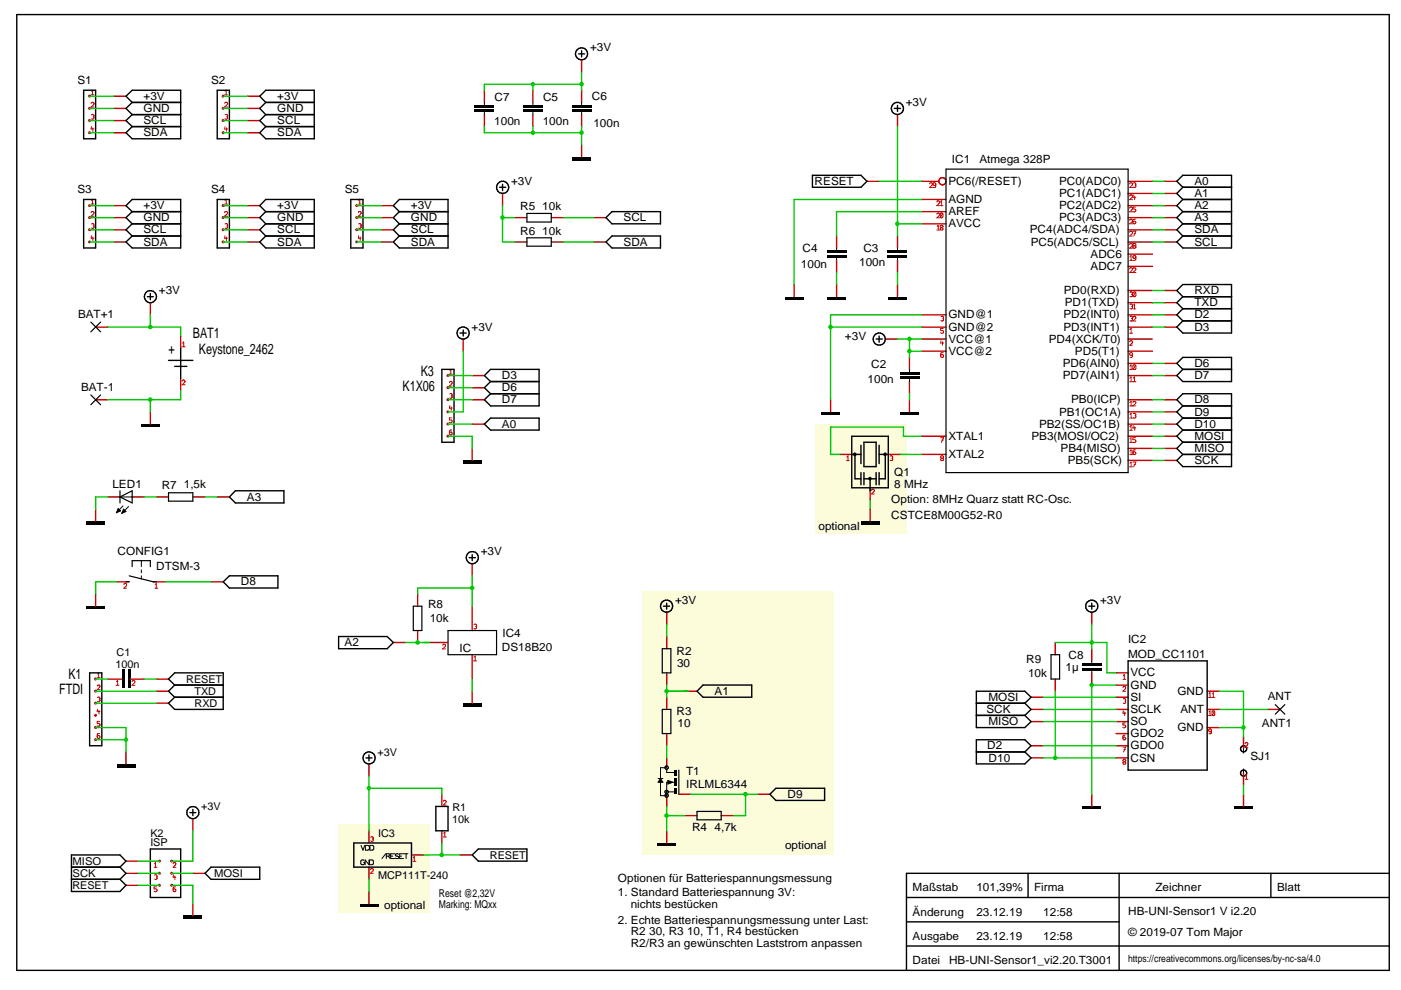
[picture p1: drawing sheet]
<svg xmlns="http://www.w3.org/2000/svg" width="297mm" height="210mm" viewBox="0 0 297 210" stroke-linecap="round" stroke-linejoin="round" font-family="sans-serif">
<g fill="#fcfcdb">
<path d="M136.2 125.3h40.5v56h-40.5z" fill-rule="evenodd"/>
<path d="M172.9 89.9h19.3v23.2h-19.3z" fill-rule="evenodd"/>
<path d="M71.8 174.8h19.3v18.7h-19.3z" fill-rule="evenodd"/>
</g>
<g fill="none" stroke="#000001" stroke-width=".3">
<circle cx="263.7" cy="158.8" r=".64"/>
<circle cx="263.7" cy="163.9" r=".65"/>
</g>
<path d="M263.6 156.2v2.5M263.6 163.9v2.6" fill="none" stroke="#c80000" stroke-width=".3"/>
<path d="M264 157.7l.2-.3 .3 .1v.4l-.5 .6h.6M264 165.2h.6M264 164.5l.3-.3v1" fill="none" stroke="#c80000" stroke-width=".21"/>
<path d="M263.6 158.7v1M263.6 163v.9" fill="none" stroke="#000001" stroke-width=".21"/>
<circle cx="95" cy="92.5" r=".32" fill="#c80000"/>
<path d="M95.8 91.2h-.3l-.2 .2 .1 .7h.4l.1-.2-.2-.3-.4 .3" fill="none" stroke="#c80000" stroke-width=".21"/>
<circle cx="95" cy="89.9" r=".32" fill="#c80000"/>
<path d="M95.8 88.6h-.5v.4h.4l.2 .3-.2 .3-.4-.1" fill="none" stroke="#c80000" stroke-width=".21"/>
<circle cx="95" cy="87.3" r=".32" fill="#c80000"/>
<path d="M95.4 86l-.1 .5h.6M95.7 86.3v.7" fill="none" stroke="#c80000" stroke-width=".21"/>
<circle cx="95" cy="84.7" r=".32" fill="#c80000"/>
<path d="M95.4 83.5h.4v.4M95.8 83.9h.1M95.8 83.9v.5h-.4" fill="none" stroke="#c80000" stroke-width=".21"/>
<circle cx="95" cy="82.2" r=".32" fill="#c80000"/>
<path d="M95.3 81.1l.2-.2h.3v.5l-.5 .5h.6" fill="none" stroke="#c80000" stroke-width=".21"/>
<circle cx="95" cy="79.6" r=".32" fill="#c80000"/>
<path d="M95.3 79.3h.6M95.4 78.6l.2-.3v1" fill="none" stroke="#c80000" stroke-width=".21"/>
<path d="M93.7 78.3h2.6v15.5h-2.6zM102.7 89.9l1.3-1.3h10.3v2.6h-10.3zM104 80.9l-1.3-1.3 1.3-1.3h10.3v7.8h-10.3l-1.3-1.3 1.3-1.3M104 83.5h10.3M104 80.9l-1.3 1.3 1.3 1.3M104 80.9h10.3" fill="none" stroke="#000001" stroke-width=".3"/>
<path d="M100.1 79.6h2.6M100.1 89.9h2.6M100.1 84.8h2.6M100.1 82.2h2.6" fill="none" stroke="#c80000" stroke-width=".3"/>
<path d="M98.2 97.6h3.9v.7h-3.9z" fill-rule="evenodd" fill="#000001"/>
<path d="M98.2 71.9v2.6M100.1 95.1v2.5" fill="none" stroke="#c80000" stroke-width=".3"/>
<g fill="none" stroke="#000001" stroke-width=".3">
<path d="M97.5 70.6h1.3M98.2 70v1.2"/>
<circle cx="98.2" cy="70.6" r="1.29"/>
</g>
<g fill="#000001">
<path d="M100.6 23.2h4.2v.5h-4.2z" fill-rule="evenodd"/>
<path d="M100.6 22.2h4.2v.5h-4.2z" fill-rule="evenodd"/>
</g>
<path d="M102.7 19.1v2.6M102.7 24.3v2.5M80.8 51.3h2.6M80.8 48.7h2.6M80.8 46.1h2.6M80.8 43.6h2.6M38.3 71.2v2.6M38.3 80.3v2.5" fill="none" stroke="#c80000" stroke-width=".3"/>
<path d="M102.7 21.7v.5M102.7 23.7v.6" fill="none" stroke="#000001" stroke-width=".21"/>
<path d="M38.6 73.5h.6M38.7 72.8l.2-.3v1M38.6 80.8a.32 .32 0 0 1 .4-.2 .32 .32 0 0 1 .2 .3l-.6 .7h.6" fill="none" stroke="#c80000" stroke-width=".21"/>
<path d="M84.7 44.9l-1.3-1.3 1.3-1.3h10.3v10.3h-10.3l-1.3-1.3 1.3-1.3M84.7 50h10.3M84.7 47.5l-1.3 1.2 1.3 1.3M84.7 47.5h10.3M84.7 44.9l-1.3 1.2 1.3 1.4M84.7 44.9h10.3M35.7 76.4h5.2M37 77.7h2.6M38.3 73.8v6.5" fill="none" stroke="#000001" stroke-width=".3"/>
<circle cx="75.6" cy="51.3" r=".32" fill="#c80000"/>
<path d="M76 50v.5h.6M76.4 50.2v.8" fill="none" stroke="#c80000" stroke-width=".21"/>
<circle cx="75.6" cy="48.7" r=".32" fill="#c80000"/>
<path d="M76 47.5h.5v.4M76.4 47.9h.1M76.5 47.9v.4h-.5" fill="none" stroke="#c80000" stroke-width=".21"/>
<circle cx="75.6" cy="46.1" r=".32" fill="#c80000"/>
<path d="M76 45.1l.2-.3 .3 .1v.4l-.5 .5h.6" fill="none" stroke="#c80000" stroke-width=".21"/>
<circle cx="75.6" cy="43.6" r=".32" fill="#c80000"/>
<path d="M76 43.3h.6M76 42.5l.3-.3v1.1" fill="none" stroke="#c80000" stroke-width=".21"/>
<g fill="none" stroke="#000001" stroke-width=".3">
<path d="M74.4 42.3h2.6v10.3h-2.6zM31.2 62.9h1.3M31.9 62.2v1.3"/>
<circle cx="31.9" cy="62.9" r="1.3"/>
</g>
<path d="M31.9 64.2v2.6" fill="none" stroke="#c80000" stroke-width=".3"/>
<path d="M30 89.9h3.8v.7h-3.8z" fill-rule="evenodd" fill="#000001"/>
<path d="M20.3 69.3h2.6M20.3 84.8h2.6M31.9 87.3v2.6M78.2 162v2.5M78.2 176.1v2.6M78.2 183.9v2.5M87.2 181.3h2.6" fill="none" stroke="#c80000" stroke-width=".3"/>
<path d="M19.3 68.3l2 2.1M21.3 68.3l-2 2.1M19.3 83.7l2 2.1M21.3 83.7l-2 2.1" fill="none" stroke="#000001" stroke-width=".25"/>
<path d="M78.6 177.5a.32 .32 0 0 1 .4-.1 .32 .32 0 0 1 .2 .4l-.1 .1M79 177.9h.1M79.1 177.9l.1 .2a.33 .33 0 0 1-.6 .2M78.5 184.4a.32 .32 0 0 1 .4-.3 .32 .32 0 0 1 .3 .4l-.7 .7h.7M87.5 182.6h.7M87.6 181.9l.2-.3v1" fill="none" stroke="#c80000" stroke-width=".21"/>
<g fill="none" stroke="#000001" stroke-width=".21">
<path d="M76.5 179.2l.5 1.1 .3-1.1M77.5 179.2l.7 .1 .1 .2-.1 .7-.7 .1zM78.4 179.2h.5l.3 .3-.1 .7-.7 .1zM77.2 182.4a.44 .44 0 0 0-.7 .2v.5a.42 .42 0 0 0 .5 .2 .42 .42 0 0 0 .3-.5h-.2M78.2 182.3v1l-.8-1v1M78.4 182.3l.7 .1v.9h-.7zM81.8 181l-.8 1M81.9 181.5h.5l.3-.2-.3-.3h-.5v1M82.3 181.5l.4 .5M82.8 181.5h.5M83.7 181h-.9v1h.9M84.5 181.1a.44 .44 0 0 0-.7 .2l.8 .5-.3 .2-.5-.1"/>
<path d="M84.7 181.5h.4M85.6 181h-.9v1h.9M85.7 181h.8M86.1 181v1"/>
</g>
<g fill="none" stroke="#000001" stroke-width=".3">
<path d="M75 178.7h12.2v5.2h-12.2zM77.6 160.7h1.3M78.2 160.1v1.2"/>
<circle cx="78.2" cy="160.7" r="1.29"/>
</g>
<path d="M76.3 191.6h3.9v.6h-3.9z" fill-rule="evenodd" fill="#000001"/>
<path d="M40.9 173.6v2.5M93.7 168.4v2.6M93.7 176.1v2.6M26.7 185.2h2.6M26.7 182.6h2.6M26.7 187.7h2.6M40.9 185.2h2.6M78.2 189v2.6M97.5 181.3h2.6" fill="none" stroke="#c80000" stroke-width=".3"/>
<g fill="none" stroke="#000001" stroke-width=".3">
<path d="M40.3 172.3h1.2M40.9 171.6v1.3M92.4 171h2.6v5.1h-2.6zM15.2 183.9h10.2M15.2 186.4h10.2M25.4 183.9l1.3 1.3-1.3 1.2M25.4 183.9l1.3-1.3-1.3-1.3h-10.2v7.7h10.2l1.3-1.3-1.3-1.3M44.7 183.9h10.4v2.5h-10.4l-1.2-1.2zM100.1 181.3l1.3-1.3h10.3v2.6h-10.3z"/>
<circle cx="40.9" cy="172.3" r="1.3"/>
</g>
<path d="M94 169.9a.32 .32 0 0 1 .3-.2 .32 .32 0 0 1 .3 .3l-.6 .7h.6M94 177.5h.6M94.1 176.7l.2-.3v1.1" fill="none" stroke="#c80000" stroke-width=".21"/>
<path d="M38.9 194.1h3.9v.7h-3.9z" fill-rule="evenodd" fill="#000001"/>
<path d="M40.9 191.6v2.5" fill="none" stroke="#c80000" stroke-width=".3"/>
<circle cx="33.8" cy="182.6" r=".32" fill="#c80000"/>
<path d="M32.7 183.9h.6M32.8 183.1l.2-.2v1" fill="none" stroke="#c80000" stroke-width=".21"/>
<circle cx="36.4" cy="187.7" r=".32" fill="#c80000"/>
<path d="M37.2 188h-.3l-.2 .3 .1 .7h.4l.1-.3-.2-.2-.4 .2" fill="none" stroke="#c80000" stroke-width=".21"/>
<circle cx="33.8" cy="187.7" r=".32" fill="#c80000"/>
<path d="M33.2 188h-.5v.5l.5 .1 .1 .2a.39 .39 0 0 1-.6 .2" fill="none" stroke="#c80000" stroke-width=".21"/>
<circle cx="36.4" cy="185.2" r=".32" fill="#c80000"/>
<path d="M36.8 185.5l-.1 .5h.6M37.1 185.7v.8" fill="none" stroke="#c80000" stroke-width=".21"/>
<circle cx="33.8" cy="185.2" r=".32" fill="#c80000"/>
<path d="M32.8 185.5a.32 .32 0 0 1 .3 0 .32 .32 0 0 1 .2 .3l-.1 .2M33.1 186h.1M33.2 186l.1 .2a.33 .33 0 0 1-.5 .2" fill="none" stroke="#c80000" stroke-width=".21"/>
<circle cx="36.4" cy="182.6" r=".32" fill="#c80000"/>
<path d="M36.7 183.1l.2-.2 .3 .1v.4l-.5 .5h.6" fill="none" stroke="#c80000" stroke-width=".21"/>
<path d="M31.9 180h6.4v10.3h-6.4z" fill="none" stroke="#000001" stroke-width=".3"/>
<g fill="#000001">
<path d="M27 142h.7v3.9h-.7z" fill-rule="evenodd"/>
<path d="M25.8 142h.6v3.9h-.6z" fill-rule="evenodd"/>
</g>
<path d="M22.9 144h2.9M27.7 144h2.9" fill="none" stroke="#c80000" stroke-width=".3"/>
<path d="M24.6 145.3h.6M24.7 144.5l.2-.2v1M28 144.5a.32 .32 0 0 1 .3-.2 .32 .32 0 0 1 .3 .3l-.6 .7h.6" fill="none" stroke="#c80000" stroke-width=".21"/>
<path d="M24.8 162h3.9v.6h-3.9z" fill-rule="evenodd" fill="#000001"/>
<path d="M26.7 159.4v2.6M33.2 144h2.5M33.2 149.1h2.5M33.2 146.6h2.5" fill="none" stroke="#c80000" stroke-width=".3"/>
<path d="M37 145.2l-1.3-1.2 1.3-1.3h10.3v7.7h-10.3l-1.3-1.3 1.3-1.3M37 145.2h10.3M37 147.8h10.3M37 145.2l-1.3 1.4 1.3 1.2" fill="none" stroke="#000001" stroke-width=".3"/>
<circle cx="20.3" cy="156.8" r=".32" fill="#c80000"/>
<path d="M21.1 155.5h-.3l-.2 .3 .1 .7h.4l.1-.3-.2-.2h-.3l-.1 .2" fill="none" stroke="#c80000" stroke-width=".21"/>
<circle cx="20.3" cy="154.2" r=".32" fill="#c80000"/>
<path d="M21.1 153h-.5v.4h.4l.2 .2-.2 .4-.4-.1" fill="none" stroke="#c80000" stroke-width=".21"/>
<circle cx="20.3" cy="151.7" r=".32" fill="#c80000"/>
<path d="M20.7 150.4l-.1 .5h.6M21 150.6v.8" fill="none" stroke="#c80000" stroke-width=".21"/>
<circle cx="20.3" cy="149.1" r=".32" fill="#c80000"/>
<path d="M20.7 147.9h.4v.4M21 148.3h.1M21.1 148.3v.4h-.4" fill="none" stroke="#c80000" stroke-width=".21"/>
<circle cx="20.3" cy="146.5" r=".32" fill="#c80000"/>
<path d="M20.6 145.5l.1-.2h.4v.4l-.5 .5h.6" fill="none" stroke="#c80000" stroke-width=".21"/>
<circle cx="20.3" cy="144" r=".32" fill="#c80000"/>
<path d="M20.6 143.7h.6M20.7 142.9l.2-.2v1" fill="none" stroke="#c80000" stroke-width=".21"/>
<path d="M56.3 44.9l-1.2-1.3 1.2-1.3h10.3v10.3h-10.3l-1.2-1.3 1.2-1.3M56.3 50h10.3M56.3 47.5l-1.2 1.2 1.2 1.3M56.3 47.5h10.3M56.3 44.9l-1.2 1.2 1.2 1.4M56.3 44.9h10.3M19 142.7h2.6v15.4h-2.6z" fill="none" stroke="#000001" stroke-width=".3"/>
<path d="M52.5 51.3h2.6M52.5 48.7h2.6M52.5 46.1h2.6M52.5 43.6h2.6" fill="none" stroke="#c80000" stroke-width=".3"/>
<circle cx="47.3" cy="51.3" r=".32" fill="#c80000"/>
<path d="M47.7 50l-.1 .5h.7M48 50.2v.8" fill="none" stroke="#c80000" stroke-width=".21"/>
<circle cx="47.3" cy="48.7" r=".32" fill="#c80000"/>
<path d="M47.7 47.5a.32 .32 0 0 1 .4-.1 .32 .32 0 0 1 .2 .4l-.1 .1M48.1 47.9h.1M48.2 47.9l.1 .3a.33 .33 0 0 1-.6 .1" fill="none" stroke="#c80000" stroke-width=".21"/>
<circle cx="47.3" cy="46.1" r=".32" fill="#c80000"/>
<path d="M47.6 45.1a.32 .32 0 0 1 .4-.3 .32 .32 0 0 1 .3 .4l-.7 .6h.7" fill="none" stroke="#c80000" stroke-width=".21"/>
<circle cx="47.3" cy="43.6" r=".32" fill="#c80000"/>
<path d="M47.6 43.3h.7M47.7 42.5l.3-.3v1.1" fill="none" stroke="#c80000" stroke-width=".21"/>
<path d="M28 44.9l-1.3-1.3 1.3-1.3h10.3v10.3h-10.3l-1.3-1.3 1.3-1.3M28 50h10.3M28 47.5l-1.3 1.2 1.3 1.3M28 47.5h10.3M28 44.9l-1.3 1.2 1.3 1.4M28 44.9h10.3M46.1 42.3h2.5v10.3h-2.5z" fill="none" stroke="#000001" stroke-width=".3"/>
<path d="M24.2 51.3h2.5M24.2 48.7h2.5M24.2 46.1h2.5M24.2 43.6h2.5" fill="none" stroke="#c80000" stroke-width=".3"/>
<circle cx="19" cy="51.3" r=".32" fill="#c80000"/>
<path d="M19.4 50l-.1 .5h.6M19.7 50.2v.8" fill="none" stroke="#c80000" stroke-width=".21"/>
<circle cx="19" cy="48.7" r=".32" fill="#c80000"/>
<path d="M19.4 47.5a.32 .32 0 0 1 .3-.1 .32 .32 0 0 1 .2 .4v.1M19.8 47.9h.1M19.9 47.9v.3a.33 .33 0 0 1-.5 .1" fill="none" stroke="#c80000" stroke-width=".21"/>
<circle cx="19" cy="46.1" r=".32" fill="#c80000"/>
<path d="M19.3 45.1a.32 .32 0 0 1 .4-.3 .32 .32 0 0 1 .2 .4l-.6 .6h.6" fill="none" stroke="#c80000" stroke-width=".21"/>
<circle cx="19" cy="43.6" r=".32" fill="#c80000"/>
<g fill="none" stroke="#c80000" stroke-width=".21">
<path d="M19.3 43.3h.6M19.4 42.5l.2-.3v1.1M238.1 145.8l.2-.3 .3 .1v.4l-.5 .6h.6M238.1 144h.6M238.1 158.4h.6l-.5 1M238.2 148.2h.4v.4M238.2 150.7l-.1 .5h.6M238.2 143.3l.2-.3v1M238.3 158.9h.3M238.5 151v.7M238.5 148.6h.1M238.6 155.9h-.3l-.2 .2 .1 .7h.4l.1-.3-.2-.2-.4 .2"/>
<path d="M238.6 153.3h-.5v.4h.4l.2 .3-.2 .3-.4-.1M238.6 148.6v.5h-.4M256.2 151.7h.6M256.2 147.9h.6M256.3 147.1l.2-.2v1M256.3 151l.2-.3v1M256.8 154.9v.2l-.3 .1-.3-.3 .1-.3h.3l.2 .2v.7l-.5 .1M257 147.9h.6M257 147.1l.3-.2v1M257.5 150.8v.8h-.5M257.5 150.8l-.3-.1-.2 .3v.6M257.5 150.8l-.5 .8"/>
<path d="M238.2 161l-.1 .3 .6 .4-.2 .3h-.3l-.1-.2v-.1l.6-.4-.2-.3z"/>
</g>
<path d="M17.7 42.3h2.6v10.3h-2.6zM239.2 140.1h16.7v23.2h-16.7z" fill="none" stroke="#000001" stroke-width=".3"/>
<path d="M236.6 155.5h2.6M236.6 150.4h2.6M236.6 147.8h2.6M236.6 153h2.6M236.6 142.7h2.6M236.6 145.2h2.6M236.6 158.1h2.6M255.9 154.3h2.6M255.9 150.4h2.6M255.9 146.6h2.6M236.6 160.7h2.6" fill="none" stroke="#c80000" stroke-width=".3"/>
<path d="M182.5 110.5h3.9v.7h-3.9z" fill-rule="evenodd" fill="#000001"/>
<path d="M178.1 96.4h2.5M188.3 96.4h2.6M184.5 103.4v2.6M184.5 107.9v2.6" fill="none" stroke="#c80000" stroke-width=".3"/>
<path d="M179.5 97.7h.6M179.6 96.9l.2-.3v1.1M188.7 96.7a.32 .32 0 0 1 .4 0 .32 .32 0 0 1 .2 .3l-.1 .2M189.1 97.2h.1M189.2 97.2l.1 .2a.33 .33 0 0 1-.6 .2M184.8 104l.2-.3 .3 .1v.4l-.5 .5h.6" fill="none" stroke="#c80000" stroke-width=".21"/>
<path d="M180.6 96.4h1.9M180.6 92.5h7.7v10.9h-7.7zM182.5 94.4v3.9M183.2 93.8h2.6v5.1h-2.6zM186.4 94.4v3.9M186.4 96.4h1.9" fill="none" stroke="#000001" stroke-width=".3"/>
<g fill="#000001">
<circle cx="184.4" cy="101.5" r=".38"/>
<circle cx="181.2" cy="96.3" r=".39"/>
<circle cx="187.6" cy="96.3" r=".39"/>
</g>
<g fill="none" stroke="#000001" stroke-width=".3">
<path d="M185.8 71.9h1.3M186.4 71.2v1.4M181.3 96.4v5.1h1.2M187.7 96.4v5.1h-1.3M182.5 100.2v2.6M183.2 101.5h2.6M183.2 100.2v2.6M184.5 101.5v2.6M185.8 100.2v2.6M186.4 100.2v2.6"/>
<circle cx="186.4" cy="71.9" r="1.28"/>
</g>
<path d="M187.7 71.9h2.6M223.7 136.2v2.6M223.7 144v2.6" fill="none" stroke="#c80000" stroke-width=".3"/>
<path d="M222.8 138.8h1.9v5.2h-1.9z" fill="none" stroke="#000001" stroke-width=".25"/>
<path d="M188.3 62.9h3.9v.6h-3.9z" fill-rule="evenodd" fill="#000001"/>
<path d="M190.3 60.3v2.6" fill="none" stroke="#c80000" stroke-width=".3"/>
<path d="M175.5 62.9h3.8v.6h-3.8z" fill-rule="evenodd" fill="#000001"/>
<path d="M177.4 60.3v2.6" fill="none" stroke="#c80000" stroke-width=".3"/>
<path d="M166.5 62.9h3.8v.6h-3.8z" fill-rule="evenodd" fill="#000001"/>
<path d="M168.4 60.3v2.6" fill="none" stroke="#c80000" stroke-width=".3"/>
<path d="M174.2 87.3h3.9v.7h-3.9z" fill-rule="evenodd" fill="#000001"/>
<path d="M176.1 84.8v2.5" fill="none" stroke="#c80000" stroke-width=".3"/>
<path d="M190.9 87.3h3.9v.7h-3.9z" fill-rule="evenodd" fill="#000001"/>
<path d="M192.8 84.8v2.5M100.1 119.5v2.6M231.5 129.8v2.6" fill="none" stroke="#c80000" stroke-width=".3"/>
<g fill="none" stroke="#000001" stroke-width=".3">
<path d="M99.5 118.2h1.3M100.1 117.6v1.3M230.8 128.5h1.3M231.5 127.9v1.3"/>
<circle cx="100.1" cy="118.2" r="1.3"/>
<circle cx="231.5" cy="128.5" r="1.29"/>
</g>
<path d="M261.7 171h3.9v.6h-3.9z" fill-rule="evenodd" fill="#000001"/>
<path d="M52.5 28.2h2.6M52.5 25.6h2.6M52.5 23h2.6M52.5 20.4h2.6M263.6 168.4v2.6" fill="none" stroke="#c80000" stroke-width=".3"/>
<path d="M56.3 21.7l-1.2-1.3 1.2-1.3h10.3v10.3h-10.3l-1.2-1.2 1.2-1.4M56.3 26.8h10.3M56.3 24.3l-1.2 1.3 1.2 1.2M56.3 24.3h10.3M56.3 21.7l-1.2 1.3 1.2 1.3M56.3 21.7h10.3" fill="none" stroke="#000001" stroke-width=".3"/>
<circle cx="47.3" cy="28.1" r=".32" fill="#c80000"/>
<path d="M47.7 26.8l-.1 .5h.7M48 27.1v.8" fill="none" stroke="#c80000" stroke-width=".21"/>
<circle cx="47.3" cy="25.6" r=".32" fill="#c80000"/>
<path d="M47.7 24.3a.32 .32 0 0 1 .4 0 .32 .32 0 0 1 .2 .3l-.1 .2M48.1 24.8h.1M48.2 24.8l.1 .2a.33 .33 0 0 1-.6 .2" fill="none" stroke="#c80000" stroke-width=".21"/>
<circle cx="47.3" cy="23" r=".32" fill="#c80000"/>
<path d="M47.6 21.9a.32 .32 0 0 1 .4-.2 .32 .32 0 0 1 .3 .3l-.7 .7h.7" fill="none" stroke="#c80000" stroke-width=".21"/>
<circle cx="47.3" cy="20.4" r=".32" fill="#c80000"/>
<path d="M47.7 19.3l.3-.2v1M47.6 20.1h.7" fill="none" stroke="#c80000" stroke-width=".21"/>
<path d="M46.1 19.1h2.5v10.3h-2.5z" fill="none" stroke="#000001" stroke-width=".3"/>
<path d="M18.4 128.5h3.8v.7h-3.8z" fill-rule="evenodd" fill="#000001"/>
<path d="M20.3 125.9v2.6" fill="none" stroke="#c80000" stroke-width=".3"/>
<path d="M18.4 110.5h3.8v.7h-3.8z" fill-rule="evenodd" fill="#000001"/>
<path d="M20.3 107.9v2.6M141.3 129.8v2.6" fill="none" stroke="#c80000" stroke-width=".3"/>
<g fill="none" stroke="#000001" stroke-width=".3">
<path d="M140.7 128.5h1.3M141.3 127.9v1.3"/>
<circle cx="141.3" cy="128.5" r="1.29"/>
</g>
<path d="M121.4 33.3h3.8v.7h-3.8z" fill-rule="evenodd" fill="#000001"/>
<path d="M123.3 30.7v2.6" fill="none" stroke="#c80000" stroke-width=".3"/>
<path d="M139.4 178.7h3.9v.7h-3.9z" fill-rule="evenodd" fill="#000001"/>
<path d="M141.3 176.1v2.6" fill="none" stroke="#c80000" stroke-width=".3"/>
<path d="M229.5 171h3.9v.6h-3.9z" fill-rule="evenodd" fill="#000001"/>
<path d="M231.5 168.4v2.6" fill="none" stroke="#c80000" stroke-width=".3"/>
<path d="M98.2 149.1h3.9v.7h-3.9z" fill-rule="evenodd" fill="#000001"/>
<path d="M123.3 12.7v2.6M190.3 24.3v2.5M106.5 41v2.6M125.9 51.3h2.6M125.9 46.1h2.6M100.1 146.6v2.5" fill="none" stroke="#c80000" stroke-width=".3"/>
<g fill="none" stroke="#000001" stroke-width=".3">
<path d="M122.7 11.4h1.2M123.3 10.8v1.3M105.9 39.7h1.3M106.5 39.1v1.3M189.6 23h1.3M190.3 22.4v1.2M128.5 51.3l1.2-1.3h10.3v2.6h-10.3zM128.5 46.1l1.2-1.2h10.3v2.6h-10.3z"/>
<circle cx="123.3" cy="11.4" r="1.27"/>
<circle cx="106.6" cy="39.7" r="1.28"/>
<circle cx="190.3" cy="23" r="1.28"/>
</g>
<g fill="#000001">
<path d="M111 23.2h4.1v.5h-4.1z" fill-rule="evenodd"/>
<path d="M111 22.2h4.1v.5h-4.1z" fill-rule="evenodd"/>
</g>
<path d="M113 19.1v2.6M24.2 28.2h2.5M24.2 25.6h2.5M24.2 23h2.5M24.2 20.4h2.5M113 24.3v2.5M246.9 48.7h2.6M246.9 51.3h2.6" fill="none" stroke="#c80000" stroke-width=".3"/>
<path d="M113 21.7v.5M113 23.7v.6" fill="none" stroke="#000001" stroke-width=".21"/>
<path d="M28 21.7l-1.3-1.3 1.3-1.3h10.3v10.3h-10.3l-1.3-1.2 1.3-1.4M28 26.8h10.3M28 24.3l-1.3 1.3 1.3 1.2M28 24.3h10.3M28 21.7l-1.3 1.3 1.3 1.3M28 21.7h10.3M249.5 48.7l1.3-1.2h10.3v5.1h-10.3l-1.3-1.3 1.3-1.3zM250.8 50h10.3" fill="none" stroke="#000001" stroke-width=".3"/>
<circle cx="19" cy="28.1" r=".32" fill="#c80000"/>
<path d="M19.4 26.8l-.1 .5h.6M19.7 27.1v.8" fill="none" stroke="#c80000" stroke-width=".21"/>
<circle cx="19" cy="25.6" r=".32" fill="#c80000"/>
<path d="M19.4 24.3a.32 .32 0 0 1 .3 0 .32 .32 0 0 1 .2 .3v.2M19.8 24.8h.1M19.9 24.8v.2a.33 .33 0 0 1-.5 .2" fill="none" stroke="#c80000" stroke-width=".21"/>
<circle cx="19" cy="23" r=".32" fill="#c80000"/>
<path d="M19.3 21.9a.32 .32 0 0 1 .4-.2 .32 .32 0 0 1 .2 .3l-.6 .7h.6" fill="none" stroke="#c80000" stroke-width=".21"/>
<circle cx="19" cy="20.4" r=".32" fill="#c80000"/>
<path d="M19.4 19.3l.2-.2v1M19.3 20.1h.6" fill="none" stroke="#c80000" stroke-width=".21"/>
<g fill="none" stroke="#000001" stroke-width=".3">
<path d="M17.7 19.1h2.6v10.3h-2.6zM172.3 37.2h10.2l1.3 1.2-1.3 1.3h-10.2zM250.8 39.7l-1.3-1.3 1.3-1.2h10.3v10.3h-10.3l-1.3-1.4 1.3-1.2M250.8 39.7h10.3M250.8 39.7l-1.3 1.3 1.3 1.3M250.8 42.3h10.3M250.8 42.3l-1.3 1.3 1.3 1.3M250.8 44.9h10.3M249.5 77l1.3-1.2h10.3v5.1h-10.3l-1.3-1.3 1.3-1.3zM250.8 62.9l-1.3-1.3 1.3-1.3h10.3v10.3h-10.3l-1.3-1.3 1.3-1.3M250.8 78.3h10.3M250.8 68h10.3"/>
<path d="M250.8 65.4l-1.3 1.4 1.3 1.2M250.8 65.4h10.3M250.8 62.9l-1.3 1.3 1.3 1.2M250.8 62.9h10.3M250.8 86.1l-1.3-1.3 1.3-1.3h10.3v15.4h-10.3l-1.3-1.3 1.3-1.2M250.8 96.4h10.3M250.8 93.8l-1.3 1.3 1.3 1.3M250.8 93.8h10.3M250.8 91.2l-1.3 1.3 1.3 1.3M250.8 91.2h10.3M250.8 88.6l-1.3 1.3 1.3 1.3M250.8 88.6h10.3"/>
<path d="M250.8 86.1l-1.3 1.2 1.3 1.3M250.8 86.1h10.3M49.9 104.1h10.3v2.5h-10.3l-1.3-1.2zM47.3 123.4l1.3-1.3h10.3v2.6h-10.3zM71.8 135h10.3l1.3 1.2-1.3 1.3h-10.3zM149.1 145.2h10.3v2.6h-10.3l-1.3-1.2zM207 149.1h10.3M207 156.8h10.3l1.3 1.3-1.3 1.3 1.3 1.3-1.3 1.3h-10.3zM207 151.7h10.3M207 159.4h10.3M217.3 149.1l1.3 1.3-1.3 1.3M217.3 149.1l1.3-1.3-1.3-1.2h-10.3v7.7h10.3l1.3-1.3-1.3-1.3"/>
<path d="M163.2 168.4l1.3-1.3h10.3v2.6h-10.3z"/>
</g>
<g fill="none" stroke="#c80000" stroke-width=".3">
<path d="M183.8 38.4h2.6M246.9 38.4h2.6M246.9 41h2.6M246.9 43.6h2.6M246.9 46.1h2.6M246.9 79.6h2.6M246.9 77h2.6M246.9 69.3h2.6M246.9 66.8h2.6M246.9 64.2h2.6M246.9 61.6h2.6M246.9 97.6h2.6"/>
<path d="M246.9 95.1h2.6M246.9 92.5h2.6M246.9 89.9h2.6M246.9 87.3h2.6M246.9 84.8h2.6M46.1 105.4h2.5M44.7 123.4h2.6M83.4 136.2h2.6M145.2 146.6h2.6M218.6 150.4h2.6M218.6 153h2.6M218.6 147.8h2.6"/>
<path d="M218.6 158.1h2.6M145.2 172.9h2.6M152.9 172.9h2.6M160.7 168.4h2.5M218.6 160.7h2.6"/>
</g>
<path d="M147.8 172h5.1v1.8h-5.1z" fill="none" stroke="#000001" stroke-width=".25"/>
<g fill="#000001">
<path d="M142.9 165.1h.5v1.5h-.5z" fill-rule="evenodd"/>
<path d="M142.9 167.1h.5v1.3h-.5z" fill-rule="evenodd"/>
<path d="M142.9 163.3h.5v1.2h-.5z" fill-rule="evenodd"/>
</g>
<path d="M141.3 160.7v2.6M141.3 168.4v2.6M143.9 168.4h2.6" fill="none" stroke="#c80000" stroke-width=".3"/>
<g fill="none" stroke="#000001" stroke-width=".21">
<path d="M139.5 165.1h1M140 165.1l.5 .8h-1zM141.3 167.9h1.6M141.3 163.3v.5h1.6M141.3 162.8h-1.3v5.9h1.3v-2.8h1.6M141.6 165.5l1 .4-1 .3z"/>
<circle cx="141.3" cy="162.8" r=".37"/>
<circle cx="141.3" cy="168.7" r=".37"/>
<circle cx="141.3" cy="167.9" r=".37"/>
</g>
<path d="M140 165.3l.3 .4h-.5zM142.2 165.9l-.5-.3v.5l.7-.2M143.9 163.3v5.1" fill="none" stroke="#000001" stroke-width=".25"/>
<g fill="#000001">
<path d="M229.4 140.6h4.1v.5h-4.1z" fill-rule="evenodd"/>
<path d="M229.4 141.6h4.1v.6h-4.1z" fill-rule="evenodd"/>
</g>
<path d="M88.6 125.9v2.6M88.6 133.7v2.5M89.8 136.2h5.2M100.1 128.5v5.2M100.1 138.8v5.2M231.5 137.5v2.6M231.5 142.7v2.5" fill="none" stroke="#c80000" stroke-width=".3"/>
<path d="M231.5 140.1v.5M231.5 142.2v.5" fill="none" stroke="#000001" stroke-width=".21"/>
<path d="M87.6 128.5h1.8v5.2h-1.8zM95 133.7h10.3v5.1h-10.3z" fill="none" stroke="#000001" stroke-width=".25"/>
<path d="M93.8 136.8l.3-.2 .3 .1v.4l-.6 .5h.6M100.5 139.4l.2-.3v1M100.5 132.4a.32 .32 0 0 1 .4 0 .32 .32 0 0 1 .1 .3v.1M100.9 132.8h.1M101 132.8v.3a.33 .33 0 0 1-.5 .2M100.4 140.1h.6" fill="none" stroke="#c80000" stroke-width=".21"/>
<g fill="#000001">
<path d="M121.2 23.2h4.2v.5h-4.2z" fill-rule="evenodd"/>
<path d="M121.2 22.2h4.2v.5h-4.2z" fill-rule="evenodd"/>
</g>
<g fill="none" stroke="#c80000" stroke-width=".3">
<path d="M123.3 19.1v2.6M123.3 24.3v2.5M109.1 46.1h2.6M109.1 51.3h2.6M116.9 46.1h2.6M116.9 51.3h2.6M22.9 105.4h2.5M28 105.4h2.6M24.8 123.4h2.6M32.5 123.4h2.6M141.3 135v2.5M141.3 142.7v2.5"/>
<path d="M141.3 147.8v2.6M141.3 155.5v2.6M268.8 150.4h2.6"/>
</g>
<path d="M123.3 21.7v.5M123.3 23.7v.6M30 118.9v1.2M30 120.8v.7M30 122.1v.6" fill="none" stroke="#000001" stroke-width=".21"/>
<path d="M111.7 45.3h5.2v1.8h-5.2zM111.7 50.4h5.2v1.8h-5.2zM26.7 123.4h.7M27.4 122.1l5.1 1.3h.7M28 120.1v-1.2h3.9v1.2M140.4 137.5h1.8v5.2h-1.8zM140.4 150.4h1.8v5.1h-1.8zM270.4 149.4l2 2M272.4 149.4l-2 2" fill="none" stroke="#000001" stroke-width=".25"/>
<path d="M26.2 124l.3-.3 .3 .1v.4l-.6 .5h.6M32.8 124.7h.6M32.9 124l.2-.3v1" fill="none" stroke="#c80000" stroke-width=".21"/>
<path d="M25.1 107.8l.5 .5-.9 .4z" fill="#000001"/>
<path d="M25.1 107.8l.5 .5-.9 .4z" fill="none" stroke="#000001" stroke-width=".21"/>
<path d="M26.2 107.9l.5 .6-.9 .3z" fill="#000001"/>
<path d="M25.4 105.4h2.6M26.1 107.3l-1.4 1.4M26.2 107.9l.5 .6-.9 .3zM27.3 107.4l-1.5 1.4" fill="none" stroke="#000001" stroke-width=".21"/>
<path d="M25.4 105.4l2.6-1.3v2.5zM25.4 104.1v2.5" fill="none" stroke="#000001" stroke-width=".25"/>
<g fill="#000001">
<path d="M188.2 54.1h4.1v.6h-4.1z" fill-rule="evenodd"/>
<path d="M188.2 53.1h4.1v.5h-4.1z" fill-rule="evenodd"/>
</g>
<path d="M190.3 50v2.6M190.3 55.2v2.5M33.2 105.4h2.5M40.9 105.4h2.6" fill="none" stroke="#c80000" stroke-width=".3"/>
<path d="M190.3 52.6v.5M190.3 54.7v.5" fill="none" stroke="#000001" stroke-width=".21"/>
<path d="M35.7 104.5h5.2v1.8h-5.2z" fill="none" stroke="#000001" stroke-width=".25"/>
<g fill="#000001">
<path d="M175.3 54.1h4.1v.6h-4.1z" fill-rule="evenodd"/>
<path d="M175.3 53.1h4.1v.5h-4.1z" fill-rule="evenodd"/>
</g>
<path d="M177.4 50v2.6M177.4 55.2v2.5" fill="none" stroke="#c80000" stroke-width=".3"/>
<path d="M177.4 52.6v.5M177.4 54.7v.5" fill="none" stroke="#000001" stroke-width=".21"/>
<g fill="#000001">
<path d="M190.8 79.9h4.1v.5h-4.1z" fill-rule="evenodd"/>
<path d="M190.8 78.9h4.1v.5h-4.1z" fill-rule="evenodd"/>
</g>
<g fill="none" stroke="#c80000" stroke-width=".3">
<path d="M195.4 38.4h3.6M239.2 38.4h5.1M195.4 47.5h5.2M195.4 44.9h5.2M195.4 42.3h5.2M239.2 41h5.1M239.2 43.6h5.1M239.2 46.1h5.1M239.2 48.7h5.1M239.2 51.3h5.1M239.2 53.9h5.1M239.2 56.5h5.1"/>
<path d="M192.8 75.8v2.5M195.4 66.8h5.2M195.4 69.3h5.2M195.4 71.9h5.2M195.4 74.5h5.2M239.2 61.6h5.1M239.2 64.2h5.1M239.2 66.8h5.1M239.2 69.3h5.1M239.2 71.9h5.1M239.2 74.5h5.1M239.2 77h5.1"/>
<path d="M239.2 79.6h5.1M192.8 80.9v2.6M195.4 92.5h5.2M195.4 96.4h5.2M239.2 84.8h5.1M239.2 87.3h5.1M239.2 89.9h5.1M239.2 92.5h5.1M239.2 95.1h5.1M239.2 97.6h5.1"/>
<circle cx="199.8" cy="38.4" r=".76"/>
</g>
<path d="M192.8 78.3v.6M192.8 80.4v.5" fill="none" stroke="#000001" stroke-width=".21"/>
<g fill="none" stroke="#c80000" stroke-width=".21">
<path d="M197.1 39l.2-.3 .3 .1v.4l-.5 .6h.6M198.4 39.1l-.4 .2-.1-.1v-.4l.3-.1 .2 .3-.1 .7-.4 .1M239.5 39l.2-.3 .3 .1v.4l-.5 .6h.6M240.3 38.8a.32 .32 0 0 1 .3 0 .32 .32 0 0 1 .2 .3l-.1 .1M240.7 39.2h.1M240.7 39.2l.1 .3a.33 .33 0 0 1-.5 .2M198.6 48.8h.6M198.6 45.4l.2-.2 .3 .1v.4l-.5 .5h.6M198.6 42.8l.2-.2 .3 .1v.4l-.5 .5h.6M198.7 48l.2-.2v1M199.3 43.6h.6M199.4 42.8l.2-.2v1"/>
<path d="M199.5 47.8l.4 .1v.2l-.6 .3 .2 .4h.3l.1-.4-.6-.3zM199.9 45.3v.6a.33 .33 0 0 1-.5 .2M199.9 45.3h-.5v.8M199.9 45.3l-.5 .8M239.5 41.6l.2-.3 .3 .1v.4l-.5 .5h.6M239.5 44.2l.2-.3 .3 .1v.4l-.5 .5h.6M239.5 46.7l.2-.2 .3 .1v.4l-.5 .5h.6M239.5 49.3l.2-.3 .3 .1v.4l-.5 .5h.6M239.5 51.9l.2-.3 .3 .1v.4l-.5 .5h.6M239.5 57l.2-.2 .3 .1v.4l-.5 .5h.6M239.5 55.2h.6M239.6 54.4l.2-.2v1"/>
<path d="M240.2 51.8l.2-.2 .4 .2v.1l-.6 .4 .2 .3h.3l.1-.3-.6-.4zM240.2 57a.32 .32 0 0 1 .4-.2 .32 .32 0 0 1 .2 .3l-.6 .7h.6M240.2 49h.6l-.4 1M240.3 41.3l-.1 .5h.6M240.4 49.5h.3M240.6 41.6v.7M240.7 43.9h-.5v.4l.5 .1 .1 .3a.39 .39 0 0 1-.6 .1M240.7 46.5l-.4 .1-.1 .6a.32 .32 0 0 0 .4 .3 .32 .32 0 0 0 .2-.4l-.2-.2-.4 .2M240.8 54.5a.32 .32 0 0 1-.3 .3 .32 .32 0 0 1-.3-.4 .32 .32 0 0 1 .3-.2 .32 .32 0 0 1 .3 .2l-.1 .7-.4 .1M199.5 67.1a.32 .32 0 0 1 .4 0 .32 .32 0 0 1 .2 .3l-.1 .2M199.5 72.2l-.1 .5h.7M199.8 72.5v.7"/>
<path d="M199.9 67.6h.1M200 67.6l.1 .2a.33 .33 0 0 1-.6 .2M200 69.6h-.6v.5h.6l.1 .3a.39 .39 0 0 1-.7 .2M200 74.8h-.5l-.1 .7a.32 .32 0 0 0 .4 .3 .32 .32 0 0 0 .3-.4 .32 .32 0 0 0-.4-.2 .32 .32 0 0 0-.3 .2M239.5 72.5l.2-.3 .3 .1v.4l-.5 .5h.6M239.5 70.7h.6M239.5 78.4h.6M239.6 62h.4v.4M239.6 64.6h.4v.4M239.6 67.1h.4v.5M239.6 69.9l.2-.3v1.1M239.6 77.6l.2-.3v1.1"/>
<path d="M239.9 62.4h.1M239.9 65h.1M239.9 67.6h.1M240 62.4v.4h-.4M240 65v.4h-.4M240 67.6v.4h-.4M240.1 75.1l-.4 .3-.1-.1v-.5h.3l.2 .2-.1 .7-.4 .1M240.2 67.3a.32 .32 0 0 1 .4-.2 .32 .32 0 0 1 .2 .3l-.6 .7h.6M240.2 65.5h.6M240.3 64.7l.2-.2v1M240.7 62l.1 .7a.33 .33 0 0 1-.5 .1M240.7 77.4l.1 .7a.33 .33 0 0 1-.5 .2"/>
<path d="M240.7 62a.33 .33 0 0 0-.5 .1l.1 .7M240.7 77.4a.33 .33 0 0 0-.5 .2l.1 .7M240.7 62l-.4 .8M240.7 77.4l-.4 .9M199.4 92.8h.7l-.5 1M199.4 96.8v.2l.7 .3-.2 .4h-.3l-.2-.4 .7-.3v-.2l-.2-.2zM199.7 93.3h.3M239.5 80.9h.6M239.5 86.1h.6M239.5 88.6h.6M239.5 91.2h.6M239.5 93.8h.6"/>
<path d="M239.5 96.4h.6M239.5 99h.6M239.6 80.2l.2-.3v1M239.6 85.3l.2-.2v1M239.6 87.9l.2-.3v1M239.6 90.5l.2-.3v1M239.6 93l.2-.2v1M239.6 95.6l.2-.2v1M239.6 98.2l.2-.2v1M240.2 85.3a.32 .32 0 0 1 .4-.2 .32 .32 0 0 1 .2 .3l-.6 .7h.6M240.2 80.9h.6M240.2 98h.6l-.4 1"/>
<path d="M240.3 87.7a.32 .32 0 0 1 .3 0 .32 .32 0 0 1 .2 .3l-.1 .1M240.3 80.2l.2-.3v1M240.3 90.2l-.1 .5h.6M240.4 98.5h.3M240.6 90.5v.7M240.7 88.1h.1M240.7 88.1l.1 .3a.33 .33 0 0 1-.5 .2M240.7 92.8h-.5v.4l.5 .1 .1 .3a.39 .39 0 0 1-.6 .1M240.7 95.4l-.4 .1-.1 .6a.32 .32 0 0 0 .4 .3 .32 .32 0 0 0 .2-.3 .32 .32 0 0 0-.3-.3 .32 .32 0 0 0-.3 .3"/>
</g>
<path d="M200.6 35.9h38.6v64.3h-38.6z" fill="none" stroke="#000001" stroke-width=".25"/>
<path d="M3.6 3.1h291v202.6h-291zM192.2 195.5h45.1M192.2 190.3h102.4M218 185.2v5.1M237.3 185.2v20.5M269.4 185.2v5.1M294.6 185.2h-102.4v20.5M192.2 200.6h102.4" fill="none" stroke="#000001" stroke-width=".3"/>
<path d="M95 79.6h5.1M244.3 69.3h2.6M258.5 146.6h5.1v9.6M258.5 154.3h5.1" fill="none" stroke="#00c800" stroke-width=".3"/>
<circle cx="263.6" cy="154.2" r=".49" fill="#00c800"/>
<path d="M102.7 17.9v1.2M98.2 74.5v12.8h-3.2M20.3 144h2.6" fill="none" stroke="#00c800" stroke-width=".3"/>
<circle cx="113" cy="17.8" r=".48" fill="#00c800"/>
<path d="M102.7 17.9h10.3v1.2M31.9 66.8v2.5" fill="none" stroke="#00c800" stroke-width=".3"/>
<circle cx="31.9" cy="69.3" r=".49" fill="#00c800"/>
<path d="M75.6 43.6h5.2M195.4 47.5h-5.1v2.5M22.9 69.3h15.4v1.9" fill="none" stroke="#00c800" stroke-width=".3"/>
<circle cx="190.3" cy="47.4" r=".49" fill="#00c800"/>
<path d="M190.3 26.8v20.7M100.1 124.7h-11.5v1.2" fill="none" stroke="#00c800" stroke-width=".3"/>
<circle cx="100.1" cy="124.7" r=".49" fill="#00c800"/>
<path d="M100.1 122.1v6.4M78.2 164.5v11.6" fill="none" stroke="#00c800" stroke-width=".3"/>
<circle cx="78.2" cy="167.1" r=".49" fill="#00c800"/>
<path d="M195.4 74.5h-2.6v1.3M141.3 132.4v2.6M40.9 176.1v6.5h-4.5M78.2 167.1h15.5v1.3" fill="none" stroke="#00c800" stroke-width=".3"/>
<circle cx="192.8" cy="74.4" r=".49" fill="#00c800"/>
<path d="M190.3 71.9h2.5v2.6" fill="none" stroke="#00c800" stroke-width=".3"/>
<circle cx="192.8" cy="71.9" r=".49" fill="#00c800"/>
<path d="M192.8 71.9h2.6M231.5 132.4v5.1M234.7 142.7h1.9" fill="none" stroke="#00c800" stroke-width=".3"/>
<circle cx="231.5" cy="136.2" r=".49" fill="#00c800"/>
<path d="M106.5 51.3h2.6M106.5 43.6v2.5h2.6M223.7 136.2h11v6.5" fill="none" stroke="#00c800" stroke-width=".3"/>
<circle cx="106.5" cy="46.1" r=".49" fill="#00c800"/>
<path d="M123.3 15.3v3.8M106.5 46.1v5.2" fill="none" stroke="#00c800" stroke-width=".3"/>
<circle cx="123.3" cy="17.8" r=".49" fill="#00c800"/>
<path d="M113 17.9h10.3M19 20.4h5.2M47.3 20.4h5.2M19 43.6h5.2M47.3 43.6h5.2M244.3 46.1h2.6M190.9 96.4h4.5M195.4 92.5h-3.8v-1.9h-15.5v5.8h2M43.5 105.4h2.6M86 136.2h2.6M141.3 158.1v2.6" fill="none" stroke="#00c800" stroke-width=".3"/>
<circle cx="88.5" cy="136.2" r=".49" fill="#00c800"/>
<path d="M244.3 43.6h2.6M88.6 136.2h2.5M141.3 146.6v1.2" fill="none" stroke="#00c800" stroke-width=".3"/>
<circle cx="141.3" cy="146.5" r=".49" fill="#00c800"/>
<path d="M244.3 41h2.6M244.3 79.6h2.6M95 84.8h5.1M141.3 145.2v1.4h4.5M155.5 172.9h2.6M158.1 168.4h2.6" fill="none" stroke="#00c800" stroke-width=".3"/>
<circle cx="158" cy="168.4" r=".49" fill="#00c800"/>
<g fill="none" stroke="#00c800" stroke-width=".3">
<path d="M19 25.6h5.2M19 28.2h5.2M47.3 25.6h5.2M47.3 28.2h5.2M244.3 38.4h2.6M19 48.7h5.2M19 51.3h5.2M47.3 48.7h5.2M47.3 51.3h5.2M75.6 48.7h5.2M75.6 51.3h5.2M119.5 46.1h6.4"/>
<path d="M119.5 51.3h6.4M244.3 48.7h2.6M244.3 51.3h2.6M244.3 77h2.6M95 82.2h5.1M95 89.9h5.1M244.3 87.3h2.6M244.3 84.8h2.6M30.6 105.4h2.6M35.1 123.4h9.6M258.5 150.4h10.3M146.5 168.4h11.6v4.5"/>
</g>
<circle cx="223.7" cy="160.7" r=".49" fill="#00c800"/>
<path d="M244.3 61.6h2.6M244.3 64.2h2.6M244.3 89.9h2.6M20.3 149.1h12.9M20.3 146.6h12.9M223.7 146.6v14.1M93.7 178.7v2.6M221.2 160.7h15.4M89.8 181.3h7.7" fill="none" stroke="#00c800" stroke-width=".3"/>
<circle cx="93.7" cy="181.3" r=".49" fill="#00c800"/>
<g fill="none" stroke="#00c800" stroke-width=".3">
<path d="M186.4 38.4h9M195.4 44.9h-18v5.1M244.3 66.8h2.6M95 92.5h5.1v2.6M244.3 97.6h2.6M244.3 95.1h2.6M244.3 92.5h2.6M30.6 144h2.6M221.2 158.1h15.4M221.2 150.4h15.4M221.2 153h15.4M221.2 147.8h15.4"/>
<path d="M263.6 166.5v1.9M29.3 187.7h4.5M29.3 185.2h4.5M29.3 182.6h4.5M36.4 185.2h4.5"/>
</g>
<circle cx="113" cy="28.1" r=".48" fill="#00c800"/>
<path d="M102.7 26.8v1.4h10.3v-1.4M31.9 84.8v2.5" fill="none" stroke="#00c800" stroke-width=".3"/>
<circle cx="31.9" cy="84.7" r=".49" fill="#00c800"/>
<path d="M75.6 46.1h5.2M168.4 42.3v18M38.3 82.8v2h-15.4M36.4 187.7h4.5v3.9M78.2 186.4v2.6" fill="none" stroke="#00c800" stroke-width=".3"/>
<circle cx="26.7" cy="156.8" r=".48" fill="#00c800"/>
<path d="M20.3 154.3h6.4v5.1M20.3 156.8h6.4" fill="none" stroke="#00c800" stroke-width=".3"/>
<circle cx="123.3" cy="28.1" r=".49" fill="#00c800"/>
<path d="M47.3 23h5.2M123.3 26.8v1.4M19 46.1h5.2M47.3 46.1h5.2M176.1 66.8v18M22.9 105.4h-2.6v2.5M184.5 106v1.9M24.8 123.4h-4.5v2.5" fill="none" stroke="#00c800" stroke-width=".3"/>
<circle cx="141.3" cy="172.9" r=".49" fill="#00c800"/>
<path d="M19 23h5.2M113 28.2h10.3v2.5M190.3 57.7v2.6M100.1 144v2.6M141.3 171v5.1M141.3 172.9h3.9" fill="none" stroke="#00c800" stroke-width=".3"/>
<circle cx="231.5" cy="145.2" r=".49" fill="#00c800"/>
<path d="M177.4 57.7v2.6M192.8 83.5v1.3M236.6 145.2h-5.1v23.2" fill="none" stroke="#00c800" stroke-width=".3"/>
<circle cx="176.1" cy="69.3" r=".49" fill="#00c800"/>
<path d="M168.4 42.3h27M176.1 69.3h19.3M176.1 66.8h19.3" fill="none" stroke="#00c800" stroke-width=".3"/>
<g font-size="3" fill="#000001">
<text x="40.9" y="71.6">BAT1</text>
<text x="35.7" y="75.1">+</text>
<text x="42.2" y="75.1">Keystone_2462</text>
<text x="85.3" y="82.8">K1X06</text>
<text x="89.2" y="79.6">K3</text>
<text x="14.5" y="144">K1</text>
<text x="12.6" y="147.2">FTDI</text>
</g>
<g font-size="2.4" fill="#000001">
<text x="125.1" y="10.9">+3V</text>
<text x="16.4" y="17.9">S1</text>
<text x="44.7" y="17.9">S2</text>
<text x="30.4" y="23.7">GND</text>
<text x="30.4" y="21.2">+3V</text>
<text x="58.8" y="23.7">GND</text>
<text x="58.8" y="21.2">+3V</text>
<text x="104.9" y="21.3">C7</text>
<text x="115.1" y="21.3">C5</text>
<text x="125.5" y="21.1">C6</text>
<text x="192.1" y="22.5">+3V</text>
<text x="30.4" y="28.9">SDA</text>
<text x="30.4" y="26.3">SCL</text>
<text x="58.8" y="28.9">SDA</text>
<text x="58.8" y="26.3">SCL</text>
<text x="104.8" y="26.5">100n</text>
<text x="115.1" y="26.5">100n</text>
<text x="125.8" y="26.9">100n</text>
<text x="201.8" y="34.6">IC1</text>
<text x="207.6" y="34.6">Atmega 328P</text>
<text x="16.4" y="41">S3</text>
<text x="44.7" y="41">S4</text>
<text x="73.1" y="41">S5</text>
<text x="108.4" y="39.2">+3V</text>
<text x="172.7" y="39.2">RESET</text>
<text x="201.1" y="39.2">PC6(/RESET)</text>
<text x="224.5" y="39.2">PC0(ADC0)</text>
<text x="224.5" y="41.8">PC1(ADC1)</text>
<text x="253.2" y="39.2">A0</text>
<text x="253.2" y="41.8">A1</text>
<text x="30.4" y="46.9">GND</text>
<text x="30.4" y="44.4">+3V</text>
<text x="58.8" y="46.9">GND</text>
<text x="58.8" y="44.4">+3V</text>
<text x="87.1" y="46.9">GND</text>
<text x="87.1" y="44.4">+3V</text>
<text x="110.3" y="44.6">R5</text>
<text x="115" y="44.6">10k</text>
<text x="132.2" y="46.9">SCL</text>
<text x="201.1" y="45.6">AREF</text>
<text x="201.1" y="43.1">AGND</text>
<text x="224.5" y="44.4">PC2(ADC2)</text>
<text x="224.5" y="46.9">PC3(ADC3)</text>
<text x="253.2" y="44.4">A2</text>
<text x="253.2" y="46.9">A3</text>
<text x="30.4" y="52.1">SDA</text>
<text x="30.4" y="49.5">SCL</text>
<text x="58.8" y="52.1">SDA</text>
<text x="58.8" y="49.5">SCL</text>
<text x="87.1" y="52.1">SDA</text>
<text x="87.1" y="49.5">SCL</text>
<text x="110.3" y="49.7">R6</text>
<text x="115" y="49.7">10k</text>
<text x="132.2" y="52.1">SDA</text>
<text x="170.1" y="53.5">C4</text>
<text x="183" y="53.5">C3</text>
<text x="201.1" y="48.2">AVCC</text>
<text x="218.4" y="49.5">PC4(ADC4/SDA)</text>
<text x="218.5" y="52.1">PC5(ADC5/SCL)</text>
<text x="253.2" y="49.5">SDA</text>
<text x="253.2" y="52.1">SCL</text>
<text x="169.8" y="56.7">100n</text>
<text x="182.2" y="56.5">100n</text>
<text x="231.2" y="54.7">ADC6</text>
<text x="231.2" y="57.2">ADC7</text>
<text x="33.7" y="62.4">+3V</text>
<text x="225.5" y="62.4">PD0(RXD)</text>
<text x="225.8" y="64.9">PD1(TXD)</text>
<text x="253.2" y="64.9">TXD</text>
<text x="253.2" y="62.4">RXD</text>
<text x="16.5" y="67.4">BAT+1</text>
<text x="100" y="70.1">+3V</text>
<text x="201.1" y="70.1">GND@2</text>
<text x="201.1" y="67.5">GND@1</text>
<text x="225.5" y="67.5">PD2(INT0)</text>
<text x="225.5" y="70.1">PD3(INT1)</text>
<text x="253.2" y="70.1">D3</text>
<text x="253.2" y="67.5">D2</text>
<text x="179.2" y="72">+3V</text>
<text x="184.7" y="77.9">C2</text>
<text x="201.1" y="75.2">VCC@2</text>
<text x="201.1" y="72.6">VCC@1</text>
<text x="222.4" y="72.6">PD4(XCK/T0)</text>
<text x="225.3" y="77.8">PD6(AIN0)</text>
<text x="227.9" y="75.2">PD5(T1)</text>
<text x="253.2" y="77.8">D6</text>
<text x="17.2" y="82.9">BAT-1</text>
<text x="106.4" y="83">D6</text>
<text x="106.4" y="80.4">D3</text>
<text x="183.9" y="81.2">100n</text>
<text x="225.3" y="80.4">PD7(AIN1)</text>
<text x="253.2" y="80.4">D7</text>
<text x="106.4" y="85.5">D7</text>
<text x="224.5" y="88.1">PB1(OC1A)</text>
<text x="227.1" y="85.5">PB0(ICP)</text>
<text x="253.2" y="88.1">D9</text>
<text x="253.2" y="85.5">D8</text>
<text x="106.4" y="90.7">A0</text>
<text x="201.1" y="93.3">XTAL1</text>
<text x="218.7" y="93.3">PB3(MOSI/OC2)</text>
<text x="220.3" y="90.7">PB2(SS/OC1B)</text>
<text x="224.9" y="95.8">PB4(MISO)</text>
<text x="253.2" y="95.8">MISO</text>
<text x="253.2" y="93.3">MOSI</text>
<text x="253.2" y="90.7">D10</text>
<text x="189.6" y="100.8">Q1</text>
<text x="201.1" y="97.1">XTAL2</text>
<text x="226.4" y="98.4">PB5(SCK)</text>
<text x="253.2" y="98.4">SCK</text>
<text x="23.8" y="103.4">LED1</text>
<text x="34.3" y="103.6">R7</text>
<text x="39" y="103.5">1,5k</text>
<text x="52.4" y="106.1">A3</text>
<text x="189" y="106.6">Option: 8MHz Quarz statt RC-Osc.</text>
<text x="189.6" y="103.4">8 MHz</text>
<text x="173.5" y="112.3">optional</text>
<text x="189" y="110">CSTCE8M00G52-R0</text>
<text x="24.9" y="117.6">CONFIG1</text>
<text x="101.9" y="117.7">+3V</text>
<text x="33.1" y="120.8">DTSM-3</text>
<text x="51.1" y="124.1">D8</text>
<text x="90.8" y="128.9">R8</text>
<text x="91.1" y="131.9">10k</text>
<text x="143.1" y="128">+3V</text>
<text x="233.3" y="128">+3V</text>
<text x="73.1" y="137">A2</text>
<text x="106.5" y="135">IC4</text>
<text x="239.2" y="136.2">IC2</text>
<text x="97.4" y="138.2">IC</text>
<text x="106.4" y="138">DS18B20</text>
<text x="143.4" y="138.8">R2</text>
<text x="143.5" y="141.4">30</text>
<text x="217.6" y="140.5">R9</text>
<text x="218" y="143.5">10k</text>
<text x="225.9" y="142.3">1µ</text>
<text x="226.6" y="139.7">C8</text>
<text x="239.2" y="139.4">MOD_CC1101</text>
<text x="239.7" y="143.4">VCC</text>
<text x="151.5" y="147.3">A1</text>
<text x="209.6" y="148.6">MOSI</text>
<text x="239.7" y="148.6">SI</text>
<text x="239.7" y="146">GND</text>
<text x="249.6" y="147.3">GND</text>
<text x="268.8" y="148.5">ANT</text>
<text x="143.4" y="151.7">R3</text>
<text x="143.7" y="154.2">10</text>
<text x="209.2" y="151.2">SCK</text>
<text x="209.6" y="153.8">MISO</text>
<text x="239.7" y="151.2">SCLK</text>
<text x="239.7" y="153.8">SO</text>
<text x="249.6" y="155">GND</text>
<text x="250.3" y="151.2">ANT</text>
<text x="267.5" y="154.1">ANT1</text>
<text x="209.3" y="158.9">D2</text>
<text x="209.6" y="161.5">D10</text>
<text x="239.7" y="156.3">GDO2</text>
<text x="239.7" y="161.5">CSN</text>
<text x="239.7" y="158.9">GDO0</text>
<text x="265.1" y="161">SJ1</text>
<text x="145.5" y="164.4">T1</text>
<text x="145.5" y="167">IRLML6344</text>
<text x="167" y="169.2">D9</text>
<text x="146.7" y="176.3">R4</text>
<text x="151.5" y="176.3">4,7k</text>
<text x="166.5" y="179.9">optional</text>
<text x="131" y="190">1. Standard Batteriespannung 3V:</text>
<text x="131" y="187">Optionen für Batteriespannungsmessung</text>
<text x="193.5" y="189">Maßstab</text>
<text x="207" y="189">101,39%</text>
<text x="219.2" y="189">Firma</text>
<text x="245" y="189">Zeichner</text>
<text x="270.8" y="189">Blatt</text>
<text x="81.4" y="192.8">optional</text>
<text x="131" y="195.9">2. Echte Batteriespannungsmessung unter Last:</text>
<text x="133.7" y="192.5">nichts bestücken</text>
<text x="193.5" y="194.1">Änderung</text>
<text x="207" y="194.1">23.12.19</text>
<text x="221.2" y="194.1">12:58</text>
<text x="239.2" y="194.1">HB-UNI-Sensor1 V i2.20</text>
<text x="133.7" y="200.8">R2/R3 an gewünschten Laststrom anpassen</text>
<text x="133.7" y="198.3">R2 30, R3 10, T1, R4 bestücken</text>
<text x="193.5" y="199.3">Ausgabe</text>
<text x="207" y="199.3">23.12.19</text>
<text x="221.2" y="199.3">12:58</text>
<text x="239.2" y="198.4">© 2019-07 Tom Major</text>
<text x="193.5" y="204.5">Datei</text>
<text x="201.2" y="204.5">HB-UNI-Sensor1_vi2.20.T3001</text>
</g>
<g font-size="2.3" fill="#000001">
<text x="24.5" y="141.6">100n</text>
<text x="24.7" y="139.1">C1</text>
<text x="39.5" y="144.7">RESET</text>
<text x="41.3" y="149.9">RXD</text>
<text x="41.3" y="147.3">TXD</text>
<text x="80" y="160.2">+3V</text>
<text x="42.7" y="171.7">+3V</text>
<text x="95.9" y="171.9">R1</text>
<text x="31.9" y="179.4">ISP</text>
<text x="31.9" y="177.4">K2</text>
<text x="80.2" y="177.4">IC3</text>
<text x="95.8" y="174.5">10k</text>
<text x="15.4" y="185.9">SCK</text>
<text x="15.4" y="183.3">MISO</text>
<text x="45.4" y="185.9">MOSI</text>
<text x="103.9" y="182">RESET</text>
<text x="15.4" y="188.5">RESET</text>
<text x="80.2" y="186.4">MCP111T-240</text>
<text x="93" y="190.3">Reset @2,32V</text>
<text x="93" y="192.6">Marking: MQxx</text>
</g>
<text font-size="2.1" fill="#000001" x="239.2" y="204">https://creativecommons.org/licenses/by-nc-sa/4.0</text>
</svg>
